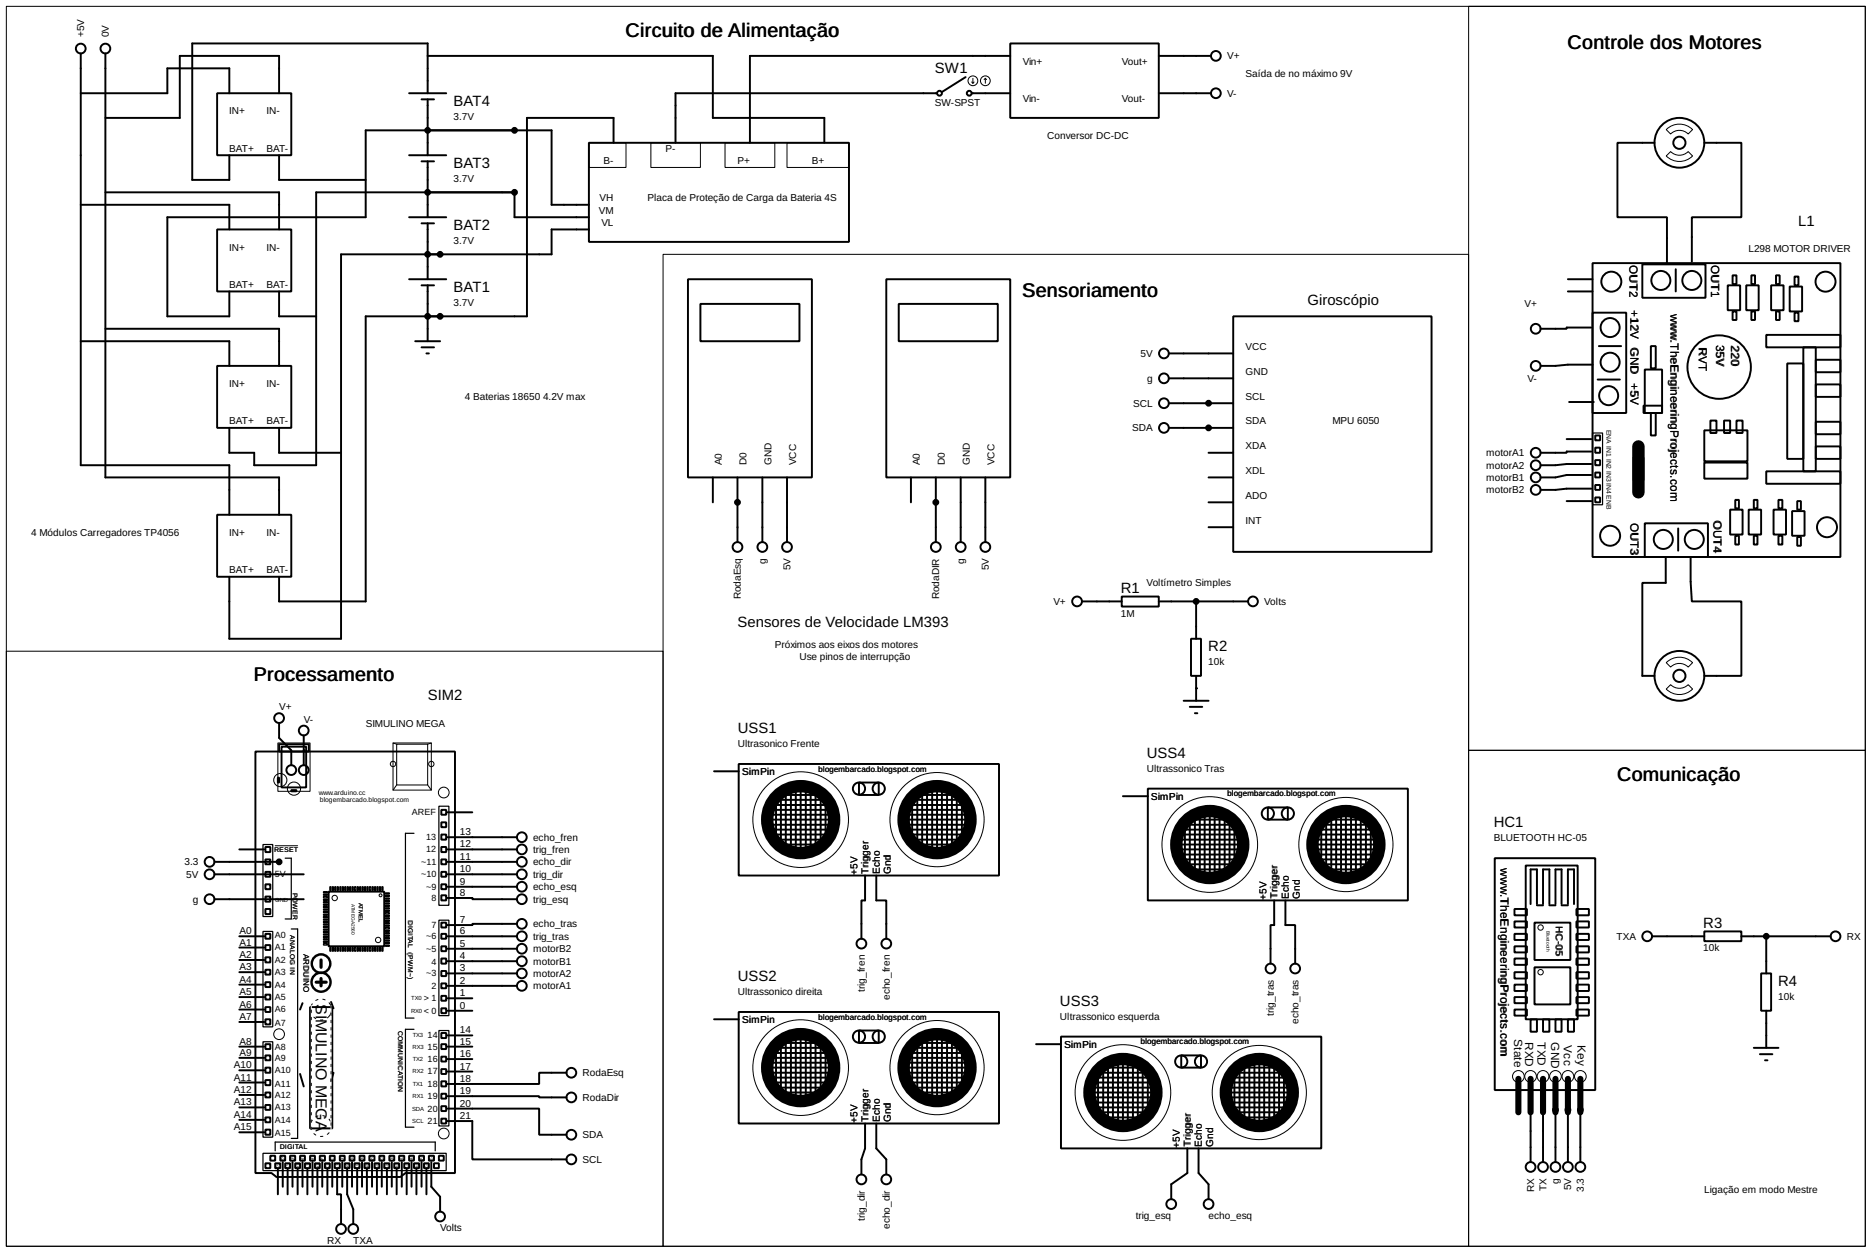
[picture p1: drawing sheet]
<svg xmlns="http://www.w3.org/2000/svg" width="383mm" height="256mm" viewBox="0 0 383 256" stroke-linecap="round" stroke-linejoin="round" font-family="sans-serif">
<g fill="none" stroke="#000" stroke-width=".4">
<path d="M16.6 11v84.3h30.4v5.1M21.6 11v86.8h35.6v2.6M44.5 19.1h15.2v12.7h-15.2zM47 14v5.1zM47 14h-12.7v5.1h-17.7M57.2 14v5.1zM57.2 14v-2.5h-20.3v12.7h-15.3M83.9 19.1h7.6M87.7 14v2.6zM87.7 14v-5.1h-48.3v28h7.6M87.7 16.6v2.5M87.7 11.5h58.4v12.7h22.9v5.1"/>
<path d="M192.1 19.1h-53.6v10.2M197.9 15.8l-4.8 3.1M199.2 19.1h2.8M199.4 11.5h2.6zM199.4 11.5h-45.7v17.8M202 11.5h5.1zM202 19.1h5.1zM207.1 8.9h30.4v15.3h-30.4zM237.5 11.5h5.1zM237.5 19.1h10.7M242.6 11.5h5.6M21.6 39.4h35.6v2.6"/>
<path d="M47 31.8v5.1zM57.2 31.8v5.1zM57.2 36.9h17.8M83.9 31.8h7.6M86.4 33.1h2.6M86.4 20.4h2.6M87.7 20.4v11.4M87.7 33.1v11.4M120.7 29.3h53.3v20.3h-53.3zM125.8 29.3v-5.1h-17.8v40.6h-33v58.4h-17.8M339.1 29.3h-7.6v15.2h10.2v9.4M349.3 29.3h7.6v15.2h-10.1v9.1"/>
<path d="M16.6 42h30.4M44.5 47h15.2v12.7h-15.2zM47 59.7v5.1zM47 42v5zM57.2 59.7v5.1zM57.2 42v5zM83.9 57.2h7.6M83.9 44.5h7.6M86.4 58.5h2.6M86.4 45.8h2.6M87.7 45.8v11.4M87.7 58.5v11.4"/>
<path d="M120.7 44.5h-15.2v-5.1h-40.7v55.9h-12.7v-2.5h-5.1M120.7 42h-7.6v-15.3h-38.1v17.8h-40.7v20.3h12.7M120.7 47h-7.6v5.1h-43.2v78.8h-22.9v-7.7M141 57.2h25.4v40.6h-25.4zM181.7 57.2h25.4v40.6h-25.4zM321.4 57.2h5M321.4 59.7h5M326.4 53.9h50.8v60.2h-50.8zM336.6 54.2h13v6.8h-13zM343.5 55.2v4.5M354.1 58.5h2.6v5.1h-2.6zM355.1 56.4h.8v1.8h-.8z"/>
<path d="M357.9 58.5h2.6v5.1h-2.6zM359 56.4h.7v1.8h-.7zM363 58.5h2.6v5.1h-2.6zM364 56.4h.8v1.8h-.8zM366.8 58.7h2.6v5.1h-2.6zM367.8 56.7h.8v1.8h-.8zM16.6 69.9h30.4M21.6 67.4h35.6v2.5M44.5 75h15.2v12.7h-15.2zM47 69.9v5.1zM57.2 69.9v5.1zM57.2 64.8h7.6"/>
<path d="M85.1 69.9h5.1M86.4 71.2h2.6M87.4 72.4h.5M143.6 62.3h20.3v7.6h-20.3zM184.2 62.3h20.3v7.6h-20.3zM239.6 72.4h13.2M239.6 77.5h13.2M252.8 64.8h40.6v48.3h-40.6zM326.2 67.1h-5.1v.3h-5.3M326.4 64.1h6.9v20.5h-6.9zM326.4 74.7h-5l-2.6 .3h-3M327.5 77.8h4.5"/>
<path d="M327.7 70.9h4.6M337.1 75.7h3.6v8.9h-3.6zM338.4 70.9h1v4.6h-1zM355.1 63.8h.8v1.8h-.8zM359 63.8h.7v1.8h-.7zM362 68.6h15.2v2.6h-15.2zM364 63.8h.8v1.8h-.8zM366.3 74.5h3.3v19.5h-3.3zM367.8 64.1h.8v1.7h-.8zM369.6 71.2h2.6v25.4h-2.6zM372.2 73.7h5v2.6h-5zM372.2 78.8h5v2.5h-5z"/>
<path d="M47 87.7v5.1zM57.2 87.7v5.1zM57.2 92.8h12.7M146.1 97.8v5.1zM151.2 97.8v13.3M156.3 97.8v13.3M161.3 97.8v5.1zM186.7 97.8v5.1zM191.8 97.8v13.3M196.9 97.8v13.3M202 97.8v5.1zM239.6 82.6h13.2"/>
<path d="M239.6 87.7h13.2M247.7 92.8h5.1M247.7 97.8h5.1M321.1 90h5.1M321.6 82.4h5.1M326.2 92.5h-5.1v.3h-5.3M326.2 95.1h-5.1l-2.3 .2h-3M326.2 97.3h-5.1l-2.3 .5h-3M327 99.4h1v1h-1zM327 96.8h1v1h-1zM327 94.3h1v1h-1zM327 91.7h1v1.1h-1z"/>
<path d="M327 89.2h1v1h-1zM334.8 93.8h2.1v4.6h-2.1zM336.9 83.1h3.8v1.5h-3.8zM338.4 84.6h1v4.6h-1zM349.3 88.2h8.9v6.3h-8.9zM349.3 94.8h8.9v3.3h-8.9zM350.6 86.2h1.2v2.5h-1.2zM353.4 86.2h1.2v2.5h-1.2zM355.9 86.2h1.3v2.5h-1.3zM362 96.6h15.2v2.5h-15.2zM372.2 86.4h5v2.6h-5zM372.2 91.5h5v2.5h-5z"/>
<path d="M44.5 105.5h15.2v12.7h-15.2zM47 118.2v5zM47 100.4v5.1zM57.2 118.2v5zM57.2 100.4v5.1zM161.3 102.9v8.2M202 102.9v8.2M247.7 102.9h5.1M247.7 108h5.1M321.1 102.7h5.1M326.2 100.1h-5.1l-2.3 .3h-3M327 101.9h1v1h-1z"/>
<path d="M337.1 107.2h13v6.9h-13zM341.4 114.4v5h-4.8v19.1h2.5M344 108.3v4.5M346.5 114.1v5.1l.3 4h10.1v15.3h-7.6M354.6 104.4h2.6v5.1h-2.6zM355.7 109.8h.7v1.8h-.7zM355.7 102.4h.7v1.8h-.7zM358.4 104.4h2.6v5.1h-2.6zM359.5 109.8h.7v1.8h-.7zM359.5 102.4h.7v1.8h-.7zM363.5 104.4h2.6v5.1h-2.6zM364.5 109.8h.8v1.8h-.8z"/>
<path d="M364.5 102.4h.8v1.8h-.8zM367.3 104.7h2.6v5.1h-2.6zM368.4 110h.7v1.8h-.7zM368.4 102.7h.7v1.7h-.7zM221.8 123.2h8.1M229.9 122.2h7.6v2.1h-7.6zM237.5 123.2h18.3M244.1 130.9h2.1v7.6h-2.1zM245.2 123.2v7.7M245.2 138.5v5.1M52.4 154h40.9v86.3h-10.2l-1 .8h-25.4l-1-.8h-3.3zM57 159.3h.2v1h-.2z"/>
<path d="M57.2 152.5h6.1v1.5h-6.1zM57.2 148.1v3.1l2.5 2.5v3.1M57.7 153h5.1v8.3h-5.1zM62.3 150.7v6.1M146.4 158h5M151.4 156.5h53.4v22.9h-53.4zM242.6 143.6h5.1M243.9 144.8h2.5M244.9 146.1h.5M44 179.1h18.3M44 176.6h13.2M49.1 174h5.1"/>
<path d="M54.4 173.5h1v1.1h-1zM54.4 176.1h1v1h-1zM54.4 178.6h1v1h-1zM59.7 161.9h1.1v.2h-1.1zM90.5 165.9h1v1h-1zM90.5 171h1v1h-1zM90.5 173.5h1v1.1h-1zM90.5 176.1h1v1h-1zM90.5 178.6h1v1h-1zM90.5 168.5h1v1h-1zM91.7 179.1h14.3M91.7 176.6h14.3"/>
<path d="M91.7 174h14.3M91.7 171.5h14.3M91.7 166.4h5.1M157 169h13M157.5 166.9h12.7M157.5 165.9h12.5M157.5 170h12.2M157.8 167.9h12.2M158 164.9h11.7M158 163.9h11M158 171h11.5M158.3 172h10.9"/>
<path d="M158.3 173h10.4M159.1 164.6v6.7M159.3 162.9h8.6M160.1 163.1v9.4M161.1 162.9v10.4M162.1 162.1v11.7M163.1 162.1v11.9M164.1 162.1v12.5M165.2 162.1v12.5M166.2 161.6v12.7M167.2 162.6v11.7M168.2 163.9v9.6"/>
<path d="M169.2 164.9v6.6M176.1 160.3h4v2.6h-4zM177.3 179.4v5.1h-.7v7.8M179.6 179.4v5.1h2.1v7.8M185.5 165.9h12.2M186 167.9h12.7M186 166.9h12.4M186 169h12.4M186.2 164.9h11.5M186.2 163.9h10.5M186.2 170h11.7M186.7 171h11.5"/>
<path d="M187 164.6v5.9M187.3 172h9.6M187.8 162.9h8.1M188 173h7.6M188 163.1v9.4M189 162.6v10.7M190 161.9v11.9M191.1 161.9v12.1M192.1 161.9v12.1M193.1 161.9v12.1M194.1 162.1v11.7M195.1 162.6v10.7"/>
<path d="M196.1 163.9v8.6M197.2 164.4v7.1M230.2 163.1h5.1M235.3 161.6h53.3v22.9h-53.3zM240.8 174h13M241.4 171h12.4M241.4 172h12.7M241.4 175.1h12.1M241.6 173h12.2M241.9 169h10.9M241.9 170h11.6M241.9 176.1h11.4"/>
<path d="M242.1 177.1h10.9M242.1 178.1h10.4M242.9 169.7v6.6M243.1 167.9h8.7M243.9 168.2v9.4M244.9 167.9v10.5M245.9 167.2v11.7M246.9 167.2v11.9M248 167.2v12.4M249 167.2v12.4M250 166.7v12.7M251 167.7v11.7"/>
<path d="M252 169v9.6M253 170v6.6M259.9 165.4h4.1v2.5h-4.1zM269.3 171h12.2M269.8 174h12.4M269.8 172h12.4M269.8 173h12.7M270.1 169h10.4M270.1 170h11.4M270.1 175.1h11.6M270.6 176.1h11.4M270.8 169.7v5.9"/>
<path d="M271.1 177.1h9.6M271.6 167.9h8.1M271.8 178.1h7.7M271.8 168.2v9.4M272.9 167.7v10.7M273.9 166.9v12M274.9 166.9v12.2M275.9 166.9v12.2M276.9 166.9v12.2M277.9 167.2v11.7M278.9 167.7v10.7M280 169v8.6"/>
<path d="M281 169.5v7.1M306.4 175.8h20.6v47.5h-20.6zM312.7 177.3h10.7v31.5h-10.7zM44 184.2h18.3M49.1 191.8h5.1M49.1 199.2h5.1M49.1 196.7h5.1M49.1 194.1h5.1M54.4 191.3h1v1h-1zM54.4 193.6h1v1h-1zM54.4 196.1h1v1.1h-1zM54.4 198.7h1v1h-1z"/>
<path d="M54.4 181.2h1v1h-1zM54.4 183.7h1v1h-1zM54.4 186.2h1v1.1h-1zM67.4 182.7h11.4v11.2h-11.4zM90.5 181.2h1v1h-1zM90.5 183.4h1v1.1h-1zM90.5 189h1v1h-1zM90.5 191.3h1v1h-1zM90.5 193.9h1v1h-1zM90.5 196.4h1v1h-1zM90.5 198.9h1v1.1h-1zM91.7 184h5.1v.2h9.2"/>
<path d="M91.7 199.4h14.3M91.7 196.9h14.3M91.7 194.4h14.3M91.7 191.8h14.3M91.7 181.7h14.3M106 189.3h-9.2v.2h-5.1M261.2 184.5v5h-.8v7.9M263.5 184.5v5h2v7.9M310.4 186.2h2.6v1.3h-2.6zM310.4 188.8h2.6v1.2h-2.6zM310.4 191.3h2.6v1.3h-2.6zM310.4 193.9h2.6v1.2h-2.6z"/>
<path d="M310.4 196.4h2.6v1.3h-2.6zM310.4 199.2h2.6v1.3h-2.6zM313.7 185.2v-7.1h1.3v7.1M314.5 189h7.4v7.7h-7.4zM314.5 198.2h7.4v7.6h-7.4zM315 185.5h1.3M316.3 185.2v-7.1h1.3v7.1M317.6 185.5h1.2M318.8 185.2v-7.1h1.3v7.1M320.1 185.5h1.3M321.4 185.2v-7.1h1.2v7.1M323.1 186.2h2.6v1.3h-2.6z"/>
<path d="M323.1 188.8h2.6v1.2h-2.6zM323.1 191.3h2.6v1.3h-2.6zM323.1 193.9h2.6v1.2h-2.6zM323.1 196.4h2.6v1.3h-2.6zM323.1 199.2h2.6v1.3h-2.6zM338.6 191.8h10.7M349.3 190.8h7.6v2h-7.6zM356.9 191.8h18.3M361 199.4h2v7.7h-2zM362 191.8v7.6M49.1 214.4h5.1M49.1 219.3h5.1"/>
<path d="M49.1 216.7h5.1M49.1 209.4h5.1M49.1 206.8h5.1M49.1 204.3h5.1M49.1 201.7h5.1M54.4 201.2h1v1h-1zM54.4 203.8h1v1h-1zM54.4 206.3h1v1h-1zM54.4 208.8h1v1.1h-1zM54.4 213.9h1v1h-1zM54.4 216.2h1v1h-1zM54.4 218.7h1v1.1h-1z"/>
<path d="M62 205.5l-.5 1.3M63.6 206.3h4.5v24.9h-4.5zM67.9 205.3l.5 1.3M68.4 219.8l-.5 1.7M90.5 201.5h1v1h-1zM90.5 204h1v1h-1zM90.5 206.6h1v1h-1zM90.5 211.6h1v1.1h-1zM90.5 213.9h1v1h-1zM90.5 216.5h1v1h-1zM90.5 219h1v1h-1zM91.7 202h14.3"/>
<path d="M91.7 219.5h5.1M91.7 217h5.1M91.7 214.4h5.1M91.7 212.1h5.1M91.7 207.1h5.1M91.7 204.5h5.1M116.1 219.8h-5.6v2.3h-18.8M146.4 208.8h5M151.4 207.3h53.4v22.9h-53.4zM157 219.8h13M157.5 216.7h12.5M157.5 217.7h12.7"/>
<path d="M157.8 218.7h12.2M158 215.7h11.7M158 214.7h11M159.1 215.4v6.7M159.3 213.7h8.6M160.1 213.9v9.4M161.1 213.7v10.4M162.1 212.9v11.7M163.1 212.9v11.9M164.1 212.9v12.5M165.2 212.9v12.5M166.2 212.4v12.7"/>
<path d="M167.2 213.4v11.7M168.2 214.7v9.6M169.2 215.7v6.6M176.1 211.1h4v2.6h-4zM185.5 216.7h12.2M186 218.7h12.7M186 217.7h12.4M186 219.8h12.4M186.2 215.7h11.5M186.2 214.7h10.5M187 215.4v5.9M187.8 213.7h8.1"/>
<path d="M188 213.9v9.4M189 213.4v10.7M190 212.7v11.9M191.1 212.7v12.1M192.1 212.7v12.1M193.1 212.7v12.1M194.1 212.9v11.7M195.1 213.4v10.7M196.1 214.7v8.6M197.2 215.2v7.1M212.4 213.9h5.1M217.5 212.4h53.3v22.9h-53.3z"/>
<path d="M224.1 219.8h10.9M225.4 218.7h8.6M226.1 219v9.4M227.1 218.7v10.5M228.1 218v11.7M229.2 218v11.9M230.2 218v12.4M231.2 218v12.4M232.2 217.5v12.7M233.2 218.5v11.7M234.2 219.8v9.6M242.1 216.2h4.1v2.5h-4.1z"/>
<path d="M252.3 219.8h10.4M253.8 218.7h8.1M254.1 219v9.4M255.1 218.5v10.7M256.1 217.7v12M257.1 217.7v12.2M258.1 217.7v12.2M259.1 217.7v12.2M260.2 218v11.7M261.2 218.5v10.7M262.2 219.8v8.6M310.4 201.7h2.6v1.3h-2.6z"/>
<path d="M310.4 204.3h2.6v1.2h-2.6zM310.4 206.8h2.6v1.3h-2.6zM313.7 208.8h1.3v2.6h-1.3zM316.3 208.8h1.3v2.6h-1.3zM318.8 208.8h1.3v2.6h-1.3zM321.4 208.8h1.2v2.6h-1.2zM323.1 201.7h2.6v1.3h-2.6zM323.1 204.3h2.6v1.2h-2.6zM323.1 206.8h2.6v1.3h-2.6zM359.5 214.7h5M360.7 216h2.6M361.8 217.2h.5"/>
<path d="M362 207.1v7.6M49.1 232h5.1M49.1 229.4h5.1M49.1 226.9h5.1M49.1 224.3h5.1M49.1 221.8h5.1M54.4 238.3h1v1h-1zM54.4 221.3h1v1h-1zM54.4 223.8h1v1h-1zM54.4 226.4h1v1h-1zM54.4 228.9h1v1h-1zM54.4 231.4h1v1.1h-1z"/>
<path d="M55.4 236.8h1v1h-1zM56.4 238.3h1.1v1h-1.1zM57 239.6v5.1M57.5 236.8h1v1h-1zM58 238.1v5M58.5 238.3h1v1h-1zM59 239.6v5.1M59.5 236.8h1v1h-1zM60 238.1v5M60.5 238.3h1v1h-1zM61 239.6v5.1M61.5 236.8h1v1h-1z"/>
<path d="M61.5 220l.8 2.6M62 238.1v5M62.5 238.3h1.1v1h-1.1zM63 239.6v5.1M63.6 236.8h1v1h-1zM64.1 238.1v5M64.6 238.3h1v1h-1zM65.1 239.6v5.1M65.6 236.8h1v1h-1zM66.1 238.1v5M66.6 238.3h1v1h-1zM67.1 239.6v5.1"/>
<path d="M67.6 236.8h1v1h-1zM68.1 238.1v5M68.6 238.3h1.1v1h-1.1zM69.1 239.6v5.1h.8v6.1M69.7 236.8h1v1h-1zM70.2 238.1v5M70.7 238.3h1v1h-1zM71.2 239.6v5.1l1.2 3v3.1M71.7 236.8h1v1h-1zM72.2 238.1v5M72.7 238.3h1v1h-1zM73.2 239.6v5.1"/>
<path d="M73.7 236.8h1v1h-1zM74.2 238.1v5M74.7 238.3h1v1h-1zM75.2 239.6v5.1M75.7 236.8h1.1v1h-1.1zM76.3 238.1v5M76.8 238.3h1v1h-1zM77.3 239.6v5.1M77.8 236.8h1v1h-1zM78.3 238.1v5M78.8 238.3h1v1h-1zM79.3 239.6v5.1"/>
<path d="M79.8 236.8h1v1h-1zM80.3 238.1v5M80.8 238.3h1v1h-1zM81.3 239.6v5.1M81.8 236.8h1.1v1h-1.1zM82.4 238.1v5M82.9 238.3h1v1h-1zM83.4 239.6v5.1M83.9 236.8h1v1h-1zM84.4 238.1v5M84.9 238.3h1v1h-1zM85.4 239.6v5.1"/>
<path d="M85.9 236.8h1v1h-1zM86.4 238.1v5M86.9 238.3h1v1h-1zM87.4 239.6v5.1M87.9 236.8h1.1v1h-1.1zM88.4 238.1v5l1.8 2.1v3M89 238.3h1v1h-1zM90 236.8h1v1h-1zM90.5 221.5h1v1.1h-1zM90.5 224.1h1v1h-1zM90.5 226.6h1v1h-1zM90.5 229.2h1v1h-1z"/>
<path d="M91.7 224.6h18.8v.2h5.6M91.7 229.7h5.1v7.8h19.3M91.7 227.1h18.8v5.4h5.6M157.5 220.8h12.2M158 221.8h11.5M158.3 222.8h10.9M158.3 223.8h10.4M177.3 230.2v5.1l-.7 2.2v3.1M179.6 230.2v5.1l2.1 2.2v3.1M186.2 220.8h11.7M186.7 221.8h11.5M187.3 222.8h9.6"/>
<path d="M188 223.8h7.6M223.1 224.8h12.9M223.6 221.8h12.4M223.6 222.8h12.7M223.6 225.9h12.2M223.8 223.8h12.2M224.1 226.9h11.4M224.1 220.8h11.7M224.3 227.9h11M224.3 228.9h10.5M225.1 220.5v6.6M235.3 220.8v6.6"/>
<path d="M243.4 235.3v5l-3.3 2.3v3.1M245.7 235.3v5l2 2.3v3.1M251.5 221.8h12.2M252 222.8h12.5M252 223.8h12.7M252 224.8h12.5M252.3 220.8h11.4M252.3 225.9h11.7M252.8 226.9h11.4M253 220.5v5.9M253.3 227.9h9.6M254.1 228.9h7.6"/>
<path d="M263.2 220.3v7.1M313.7 226.6v11.5M316.3 226.6v11.5M318.8 227.4v10.7M321.4 227.4v10.7M323.9 227.4v10.7"/>
<circle cx="16.5" cy="10" r="1"/>
<circle cx="21.6" cy="10" r="1"/>
<circle cx="192.5" cy="19.1" r=".5"/>
<circle cx="198.6" cy="19.1" r=".5"/>
<circle cx="249.2" cy="11.5" r="1"/>
<circle cx="249.2" cy="19.1" r="1"/>
<circle cx="344.2" cy="29.3" r="5.1"/>
<circle cx="344.2" cy="29.3" r="1.25"/>
<circle cx="330.2" cy="57.7" r="2.05"/>
<circle cx="340.4" cy="57.5" r="1.95"/>
<circle cx="346.7" cy="57.5" r="1.95"/>
<circle cx="374.1" cy="57.7" r="2.05"/>
<circle cx="238.5" cy="72.4" r="1"/>
<circle cx="238.5" cy="77.5" r="1"/>
<circle cx="314.7" cy="67.4" r="1"/>
<circle cx="314.7" cy="75" r="1"/>
<circle cx="330" cy="67.1" r="1.95"/>
<circle cx="330" cy="74.2" r="1.95"/>
<circle cx="352.3" cy="75.2" r="6.5"/>
<circle cx="238.5" cy="87.7" r="1"/>
<circle cx="238.5" cy="82.6" r="1"/>
<circle cx="314.7" cy="95.3" r="1"/>
<circle cx="314.7" cy="92.8" r="1"/>
<circle cx="314.7" cy="97.8" r="1"/>
<circle cx="329.7" cy="81.1" r="1.95"/>
<circle cx="151.1" cy="112.1" r="1"/>
<circle cx="156.2" cy="112.1" r="1"/>
<circle cx="161.3" cy="112.1" r="1"/>
<circle cx="191.8" cy="112.1" r="1"/>
<circle cx="196.9" cy="112.1" r="1"/>
<circle cx="201.9" cy="112.1" r="1"/>
<circle cx="314.7" cy="100.4" r="1"/>
<circle cx="330" cy="109.8" r="2.05"/>
<circle cx="340.9" cy="110.5" r="1.95"/>
<circle cx="347.2" cy="110.5" r="1.95"/>
<circle cx="374.4" cy="108" r="2.05"/>
<circle cx="220.7" cy="123.2" r="1"/>
<circle cx="256.8" cy="123.2" r="1"/>
<circle cx="344.2" cy="138.5" r="5.1"/>
<circle cx="344.2" cy="138.5" r="1.25"/>
<circle cx="57.2" cy="147.1" r="1"/>
<circle cx="59.7" cy="157.8" r="1"/>
<circle cx="62.2" cy="157.8" r="1"/>
<circle cx="62.2" cy="149.7" r="1"/>
<circle cx="42.9" cy="176.6" r="1"/>
<circle cx="42.9" cy="179.1" r="1"/>
<circle cx="106.9" cy="171.5" r="1"/>
<circle cx="106.9" cy="179.1" r="1"/>
<circle cx="106.9" cy="174" r="1"/>
<circle cx="106.9" cy="176.6" r="1"/>
<circle cx="176" cy="161.6" r="1.25"/>
<circle cx="180.1" cy="161.6" r="1.25"/>
<circle cx="259.8" cy="166.7" r="1.25"/>
<circle cx="263.9" cy="166.7" r="1.25"/>
<circle cx="42.9" cy="184.2" r="1"/>
<circle cx="106.9" cy="184.2" r="1"/>
<circle cx="106.9" cy="191.8" r="1"/>
<circle cx="106.9" cy="189.3" r="1"/>
<circle cx="106.9" cy="199.4" r="1"/>
<circle cx="106.9" cy="194.4" r="1"/>
<circle cx="106.9" cy="181.7" r="1"/>
<circle cx="106.9" cy="196.9" r="1"/>
<circle cx="176.5" cy="193.3" r="1"/>
<circle cx="181.6" cy="193.3" r="1"/>
<circle cx="260.4" cy="198.4" r="1"/>
<circle cx="265.4" cy="198.4" r="1"/>
<circle cx="337.6" cy="191.8" r="1"/>
<circle cx="376.2" cy="191.8" r="1"/>
<circle cx="106.9" cy="202" r="1"/>
<circle cx="117.1" cy="219.8" r="1"/>
<circle cx="176" cy="212.4" r="1.25"/>
<circle cx="180.1" cy="212.4" r="1.25"/>
<circle cx="242.1" cy="217.5" r="1.25"/>
<circle cx="246.1" cy="217.5" r="1.25"/>
<circle cx="117.1" cy="237.5" r="1"/>
<circle cx="117.1" cy="232.5" r="1"/>
<circle cx="117.1" cy="224.8" r="1"/>
<circle cx="313.7" cy="239.1" r="1"/>
<circle cx="316.2" cy="239.1" r="1"/>
<circle cx="318.8" cy="239.1" r="1"/>
<circle cx="321.3" cy="239.1" r="1"/>
<circle cx="323.9" cy="239.1" r="1"/>
<circle cx="69.9" cy="251.8" r="1"/>
<circle cx="72.4" cy="251.8" r="1"/>
<circle cx="90.2" cy="249.2" r="1"/>
<circle cx="176.5" cy="241.6" r="1"/>
<circle cx="181.6" cy="241.6" r="1"/>
<circle cx="240" cy="246.7" r="1"/>
<circle cx="247.7" cy="246.7" r="1"/>
</g>
<g fill="#000">
<circle cx="62.3" cy="153.7" r=".2"/>
<circle cx="245.2" cy="141" r=".2"/>
</g>
<g fill="none" stroke="#000" stroke-width=".2">
<path d="M1.3 1.3h381v254h-381zM199.2 16.8l.2 .3M199.4 16.1v1M199.7 16.8l-.3 .3M202 16.1l-.3 .2M202 16.1l.2 .2M202 16.1v1M301 1.3h81.3v152.4h-81.3zM120.7 29.3h7.6v5h-7.6zM133.4 29.3h10.2v5h-10.2zM148.6 29.3h10.2v5h-10.2zM161.3 29.3h12.7v5h-12.7z"/>
<path d="M341.5 26.6a3.8 3.8 0 0 1 5.4 0l-.9 .9a2.54 2.54 0 0 0-3.6 0zM342.4 31.1a2.54 2.54 0 0 0 3.6 0l.9 .9a3.8 3.8 0 0 1-5.4 0zM135.9 52.1h165.1v203.2h-165.1zM1.3 133.4h134.6v121.9h-134.6zM341.5 135.8a3.8 3.8 0 0 1 5.4 0l-.9 .9a2.54 2.54 0 0 0-3.6 0zM57 152.2h6.6v9.9h-6.6zM80.6 152.2h7.8v9.7h-7.8zM80.6 152.2l.7 .3M81.3 152.5h6.4v8.3h-6.4zM88.4 152.2l-.7 .3M301 153.7h81.3v101.6h-81.3zM342.4 140.3a2.54 2.54 0 0 0 3.6 0l.9 .9a3.8 3.8 0 0 1-5.4 0z"/>
<path d="M56.4 173.3h4.6M81.3 160.8l-.7 1.1M87.7 160.8l.7 1.1"/>
<circle cx="199.4" cy="16.6" r="1"/>
<circle cx="201.9" cy="16.6" r="1"/>
<circle cx="57.4" cy="159.8" r="1.35"/>
<circle cx="80.5" cy="156.5" r=".55"/>
<circle cx="88.4" cy="156.5" r=".55"/>
<circle cx="60.2" cy="161.6" r="1.35"/>
<circle cx="90.9" cy="162.4" r="1.1"/>
<circle cx="164.1" cy="167.9" r="9.8"/>
<circle cx="192" cy="167.9" r="9.7"/>
<circle cx="247.9" cy="173" r="9.8"/>
<circle cx="275.8" cy="173" r="9.7"/>
<circle cx="68.6" cy="184" r=".55"/>
<circle cx="77.5" cy="192.6" r=".55"/>
<circle cx="78" cy="183.4" r=".3"/>
<circle cx="315.7" cy="190" r=".55"/>
<circle cx="315.7" cy="199.2" r=".55"/>
<circle cx="57.2" cy="211.9" r="1.1"/>
<circle cx="164.1" cy="218.7" r="9.8"/>
<circle cx="192" cy="218.7" r="9.7"/>
<circle cx="90.9" cy="232.2" r="1.1"/>
<circle cx="230.1" cy="223.8" r="9.8"/>
<circle cx="258.1" cy="223.8" r="9.7"/>
<circle cx="311.2" cy="220.5" r="1.2"/>
<circle cx="313.7" cy="220.5" r="1.2"/>
<circle cx="316.2" cy="220.5" r="1.2"/>
<circle cx="318.8" cy="220.5" r="1.2"/>
<circle cx="321.3" cy="220.5" r="1.2"/>
<circle cx="323.9" cy="220.5" r="1.2"/>
</g>
<g fill="none" stroke="#000" stroke-width=".25">
<path d="M326.4 88.7h2.1v14.7h-2.1zM53.9 173h2v14.8h-2zM58.5 175.8h1.2v12.5h-1.2M84.9 170.7h-1.8v37.9h1.8M90 165.2h2v20.3h-2zM53.9 190.8h2v19.6h-2zM59.7 190.3h1.3v42.9h-1.3M66.3 183.2h.8v.2h-.8zM66.3 183.7h.8v.3h-.8zM66.3 184.2h.8v.3h-.8zM66.3 184.7h.8v.3h-.8zM66.3 185.2h.8v.3h-.8z"/>
<path d="M66.3 185.7h.8v.3h-.8zM66.3 186.2h.8v.3h-.8zM66.3 186.7h.8v.3h-.8zM66.3 187.3h.8v.2h-.8zM66.3 187.8h.8v.2h-.8zM66.3 182.7h.8v.2h-.8zM66.3 188.8h.8v.2h-.8zM66.3 189.3h.8v.2h-.8zM66.3 189.8h.8v.2h-.8zM66.3 190.3h.8v.3h-.8zM66.3 190.8h.8v.3h-.8zM66.3 191.3h.8v.3h-.8z"/>
<path d="M66.3 191.8h.8v.3h-.8zM66.3 192.3h.8v.3h-.8zM66.3 192.8h.8v.3h-.8zM66.3 193.3h.8v.3h-.8zM66.3 188.3h.8v.2h-.8zM67.6 181.7h.3v.7h-.3zM67.6 194.1h.3v.8h-.3zM68.1 181.7h.3v.7h-.3zM68.1 194.1h.3v.8h-.3zM68.6 181.7h.3v.7h-.3zM68.6 194.1h.3v.8h-.3zM69.1 181.7h.3v.7h-.3z"/>
<path d="M69.1 194.1h.3v.8h-.3zM69.7 181.7h.2v.7h-.2zM69.7 194.1h.2v.8h-.2zM70.2 181.7h.2v.7h-.2zM70.2 194.1h.2v.8h-.2zM70.7 181.7h.2v.7h-.2zM70.7 194.1h.2v.8h-.2zM71.2 181.7h.2v.7h-.2zM71.2 194.1h.2v.8h-.2zM71.7 181.7h.2v.7h-.2zM71.7 194.1h.2v.8h-.2zM72.2 181.7h.2v.7h-.2z"/>
<path d="M72.2 194.1h.2v.8h-.2zM72.7 181.7h.3v.7h-.3zM72.7 194.1h.3v.8h-.3zM73.2 181.7h.3v.7h-.3zM73.2 194.1h.3v.8h-.3zM73.7 181.7h.3v.7h-.3zM73.7 194.1h.3v.8h-.3zM74.2 181.7h.3v.7h-.3zM74.2 194.1h.3v.8h-.3zM74.7 181.7h.3v.7h-.3zM74.7 194.1h.3v.8h-.3zM75.2 181.7h.3v.7h-.3z"/>
<path d="M75.2 194.1h.3v.8h-.3zM75.7 181.7h.3v.7h-.3zM75.7 194.1h.3v.8h-.3zM76.3 181.7h.2v.7h-.2zM76.3 194.1h.2v.8h-.2zM76.8 181.7h.2v.7h-.2zM76.8 194.1h.2v.8h-.2zM77.3 181.7h.2v.7h-.2zM77.3 194.1h.2v.8h-.2zM77.8 181.7h.2v.7h-.2zM77.8 194.1h.2v.8h-.2zM78.3 181.7h.2v.7h-.2z"/>
<path d="M78.3 194.1h.2v.8h-.2zM79 183.4h.8v.3h-.8zM79 184h.8v.2h-.8zM79 184.5h.8v.2h-.8zM79 185h.8v.2h-.8zM79 185.5h.8v.2h-.8zM79 186h.8v.2h-.8zM79 186.5h.8v.2h-.8zM79 187h.8v.3h-.8zM79 187.5h.8v.3h-.8zM79 188h.8v.3h-.8zM79 182.9h.8v.3h-.8z"/>
<path d="M79 189h.8v.3h-.8zM79 189.5h.8v.3h-.8zM79 190h.8v.3h-.8zM79 190.6h.8v.2h-.8zM79 191.1h.8v.2h-.8zM79 191.6h.8v.2h-.8zM79 192.1h.8v.2h-.8zM79 192.6h.8v.2h-.8zM79 193.1h.8v.2h-.8zM79 193.6h.8v.3h-.8zM79 188.5h.8v.3h-.8zM90 188.5h2v19.6h-2z"/>
<path d="M53.9 213.4h2v19.6h-2zM84.9 210.9h-1.8v20h1.8M90 211.1h2v19.6h-2zM53.9 236.3h37.6v3.5h-37.6zM56.4 235.8v-1.8h32.8v1.8"/>
</g>
<g fill="none" stroke="#fff" stroke-width=".2">
<path d="M63.8 206v25.4M67.9 206v25.4"/>
<circle cx="65.8" cy="206.8" r="2.15"/>
<circle cx="65.8" cy="230.7" r="2.15"/>
</g>
<circle cx="65.8" cy="206.8" r="2.15" fill="none" stroke="#000" stroke-width=".2" stroke-dasharray="2 1 .5 1 .5 1"/>
<g fill="none" stroke="#000" stroke-width=".2" stroke-dasharray=".5 1">
<path d="M67.9 206v25.4M63.8 231.4v-25.4"/>
<circle cx="65.8" cy="230.7" r="2.15"/>
</g>
<g fill="none" stroke="#000" stroke-width=".5">
<circle cx="65.8" cy="197.4" r="1.9"/>
<circle cx="65.8" cy="201.2" r="1.95"/>
</g>
<path d="M65.8 196.7v1.5M64.8 201.2h2.1M65.8 200.5v1.5" fill="none" stroke="#000" stroke-width=".65"/>
<g fill="none" stroke="#000" stroke-width="2.6">
<path d="M335.8 91.5v9.4"/>
<circle cx="164.1" cy="167.9" r="6.9"/>
<circle cx="192" cy="167.9" r="6.9"/>
<circle cx="247.9" cy="173" r="6.9"/>
<circle cx="275.8" cy="173" r="6.9"/>
<circle cx="164.1" cy="218.7" r="6.9"/>
<circle cx="192" cy="218.7" r="6.9"/>
<circle cx="230.1" cy="223.8" r="6.9"/>
<circle cx="258.1" cy="223.8" r="6.9"/>
</g>
<path d="M311.2 221v6.9M313.7 221v6.9M316.3 221v6.9M318.8 221v6.9M321.4 221v6.9M323.9 221v6.9" fill="none" stroke="#000" stroke-width="1.3"/>
<g fill="#000" stroke="#000" stroke-width=".4">
<circle cx="87.6" cy="26.7" r=".5"/>
<circle cx="87.6" cy="39.4" r=".5"/>
<circle cx="105.4" cy="26.7" r=".5"/>
<circle cx="105.4" cy="39.4" r=".5"/>
<circle cx="87.6" cy="52.1" r=".5"/>
<circle cx="90.2" cy="52.1" r=".5"/>
<circle cx="87.6" cy="64.8" r=".5"/>
<circle cx="90.2" cy="64.8" r=".5"/>
<circle cx="247.7" cy="82.6" r=".5"/>
<circle cx="247.7" cy="87.7" r=".5"/>
<circle cx="151.1" cy="102.9" r=".5"/>
<circle cx="191.8" cy="102.9" r=".5"/>
<circle cx="245.1" cy="123.2" r=".5"/>
<circle cx="57.2" cy="176.6" r=".5"/>
<circle cx="362" cy="191.8" r=".5"/>
<circle cx="318.8" cy="227.4" r=".5"/>
<circle cx="321.3" cy="227.4" r=".5"/>
<circle cx="323.9" cy="227.4" r=".5"/>
</g>
<g font-size="4.5">
<text x="128.2" y="7.5">Circuito de Alimentação</text>
<text x="321.2" y="10">Controle dos Motores</text>
<text x="209.5" y="60.9">Sensoriamento</text>
<text x="52" y="139.6">Processamento</text>
<text x="331.4" y="159.9">Comunicação</text>
</g>
<text font-size="3.7" x="64.7" y="205.7" transform="rotate(90 64.7 205.7)">SIMULINO MEGA</text>
<g font-size="3.4">
<text x="191.6" y="14.9">SW1</text>
<text x="93" y="21.6">BAT4</text>
<text x="93" y="34.4">BAT3</text>
<text x="93" y="47.1">BAT2</text>
<text x="368.6" y="46.2">L1</text>
<text x="93" y="59.8">BAT1</text>
<text x="268" y="62.4">Giroscópio</text>
<text x="229.7" y="121.4">R1</text>
<text x="151.2" y="128.5">Sensores de Velocidade LM393</text>
<text x="247.7" y="133.4">R2</text>
<text x="87.7" y="143.5">SIM2</text>
<text x="151.2" y="150.2">USS1</text>
<text x="235.1" y="155.3">USS4</text>
<text x="306.2" y="169.5">HC1</text>
<text x="349.1" y="190">R3</text>
<text x="151.2" y="201">USS2</text>
<text x="364.5" y="202">R4</text>
<text x="217.3" y="206.1">USS3</text>
</g>
<g font-size="2.7">
<text x="334" y="54.4" transform="rotate(90 334 54.4)">OUT2</text>
<text x="350.7" y="54.3" transform="rotate(90 350.7 54.3)">OUT1</text>
<text x="334.2" y="63.6" transform="rotate(90 334.2 63.6)">+12V GND +5V</text>
<text x="342.4" y="64.3" transform="rotate(90 342.4 64.3)">w</text>
<text x="342.4" y="64.4" transform="rotate(90 342.4 64.4)">www.TheEngineeringProjects.com</text>
<text x="348.2" y="71.2" transform="rotate(90 348.2 71.2)">RVT</text>
<text x="351.8" y="70.7" transform="rotate(90 351.8 70.7)">35V</text>
<text x="354.8" y="70.9" transform="rotate(90 354.8 70.9)">220</text>
<text x="334.2" y="107.2" transform="rotate(90 334.2 107.2)">OUT3</text>
<text x="351.2" y="106.6" transform="rotate(90 351.2 106.6)">OUT4</text>
<text x="307.6" y="177.8" transform="rotate(90 307.6 177.8)">w</text>
<text x="307.6" y="177.9" transform="rotate(90 307.6 177.9)">www.TheEngineeringProjects.com</text>
<text x="310.4" y="212.9" transform="rotate(90 310.4 212.9)">State</text>
<text x="312.6" y="213.4" transform="rotate(90 312.6 213.4)">RXD</text>
<text x="315.2" y="213.6" transform="rotate(90 315.2 213.6)">TXD</text>
<text x="318" y="213.5" transform="rotate(90 318 213.5)">GND</text>
<text x="320.5" y="214.1" transform="rotate(90 320.5 214.1)">Vcc</text>
<text x="323.3" y="214.1" transform="rotate(90 323.3 214.1)">Key</text>
</g>
<g font-size="2.3">
<text x="17.3" y="7.7" transform="rotate(-90 17.3 7.7)">+5V</text>
<text x="22.3" y="7.7" transform="rotate(-90 22.3 7.7)">0V</text>
<text x="209.6" y="13.3">Vin+</text>
<text x="229.9" y="13.3">Vout+</text>
<text x="251.5" y="12.1">V+</text>
<text x="255.3" y="15.9">Saída de no máximo 9V</text>
<text x="47" y="23.4">IN+</text>
<text x="54.7" y="23.4">IN-</text>
<text x="191.6" y="21.6">SW-SPST</text>
<text x="209.6" y="20.9">Vin-</text>
<text x="229.9" y="20.9">Vout-</text>
<text x="251.5" y="19.8">V-</text>
<text x="93" y="24.6">3.7V</text>
<text x="214.7" y="28.6">Conversor DC-DC</text>
<text x="47" y="31.1">BAT+</text>
<text x="54.7" y="31.1">BAT-</text>
<text x="123.7" y="33.7">B-</text>
<text x="136.4" y="31.1">P-</text>
<text x="151.2" y="33.7">P+</text>
<text x="166.4" y="33.7">B+</text>
<text x="93" y="37.3">3.7V</text>
<text x="122.9" y="41.3">VH</text>
<text x="132.7" y="41.3">Placa de Proteção de Carga da Bateria 4S</text>
<text x="122.8" y="43.8">VM</text>
<text x="123.3" y="46.4">VL</text>
<text x="47" y="51.4">IN+</text>
<text x="54.7" y="51.4">IN-</text>
<text x="93" y="50">3.7V</text>
<text x="358.4" y="51.7">L298 MOTOR DRIVER</text>
<text x="47" y="59.1">BAT+</text>
<text x="54.7" y="59.1">BAT-</text>
<text x="93" y="62.7">3.7V</text>
<text x="312.5" y="62.9">V+</text>
<text x="255.3" y="71.8">VCC</text>
<text x="233.8" y="73.1">5V</text>
<text x="255.3" y="76.8">GND</text>
<text x="47" y="79.4">IN+</text>
<text x="54.7" y="79.4">IN-</text>
<text x="95.3" y="81.9">4 Baterias 18650</text>
<text x="111.3" y="81.9">4.2V max</text>
<text x="232.3" y="83.3">SCL</text>
<text x="235.1" y="78.2">g</text>
<text x="255.3" y="81.9">SCL</text>
<text x="313.1" y="78.2">V-</text>
<text x="47" y="87">BAT+</text>
<text x="54.7" y="87">BAT-</text>
<text x="232.1" y="88.4">SDA</text>
<text x="255.3" y="87">SDA</text>
<text x="273.1" y="87">MPU 6050</text>
<text x="148" y="95.3" transform="rotate(-90 148 95.3)">A0</text>
<text x="153" y="95.3" transform="rotate(-90 153 95.3)">D0</text>
<text x="158.1" y="95.3" transform="rotate(-90 158.1 95.3)">GND</text>
<text x="163.2" y="95.3" transform="rotate(-90 163.2 95.3)">VCC</text>
<text x="188.6" y="95.3" transform="rotate(-90 188.6 95.3)">A0</text>
<text x="193.7" y="95.3" transform="rotate(-90 193.7 95.3)">D0</text>
<text x="198.8" y="95.3" transform="rotate(-90 198.8 95.3)">GND</text>
<text x="203.8" y="95.3" transform="rotate(-90 203.8 95.3)">VCC</text>
<text x="255.3" y="92.1">XDA</text>
<text x="304.6" y="93.5">motorA1</text>
<text x="255.3" y="97.2">XDL</text>
<text x="304.6" y="96">motorA2</text>
<text x="304.6" y="98.5">motorB1</text>
<text x="304.6" y="101.1">motorB2</text>
<text x="255.3" y="102.2">ADO</text>
<text x="255.3" y="107.3">INT</text>
<text x="6.4" y="109.9">4 Módulos Carregadores TP4056</text>
<text x="47" y="109.9">IN+</text>
<text x="54.7" y="109.9">IN-</text>
<text x="47" y="117.5">BAT+</text>
<text x="54.7" y="117.5">BAT-</text>
<text x="157" y="115.5" transform="rotate(-90 157 115.5)">g</text>
<text x="162" y="116.9" transform="rotate(-90 162 116.9)">5V</text>
<text x="197.6" y="115.5" transform="rotate(-90 197.6 115.5)">g</text>
<text x="202.7" y="116.8" transform="rotate(-90 202.7 116.8)">5V</text>
<text x="151.9" y="122.8" transform="rotate(-90 151.9 122.8)">RodaEsq</text>
<text x="192.5" y="122.8" transform="rotate(-90 192.5 122.8)">RodaDIR</text>
<text x="215.9" y="123.9">V+</text>
<text x="235" y="120">Voltímetro Simples</text>
<text x="259.1" y="123.9">Volts</text>
<text x="229.7" y="126.3">1M</text>
<text x="158.8" y="132.7">Próximos aos eixos dos motores</text>
<text x="163.9" y="135.3">Use pinos de interrupção</text>
<text x="247.7" y="136.3">10k</text>
<text x="57.2" y="145.5">V+</text>
<text x="62.3" y="148.1">V-</text>
<text x="75" y="148.9">SIMULINO MEGA</text>
<text x="151.2" y="153.1">Ultrasonico Frente</text>
<text x="152.1" y="158.7">SimPin</text>
<text x="235.1" y="158.2">Ultrassonico Tras</text>
<text x="235.9" y="163.8">SimPin</text>
<text x="94.3" y="173.6">12</text>
<text x="94.3" y="171.1">13</text>
<text x="109.3" y="172.2">echo_fren</text>
<text x="306.2" y="172.4">BLUETOOTH HC-05</text>
<text x="37.8" y="177.3">3.3</text>
<text x="38.2" y="179.8">5V</text>
<text x="94.3" y="178.7">10</text>
<text x="94.3" y="176.2">11</text>
<text x="109.3" y="179.8">trig_dir</text>
<text x="109.3" y="177.3">echo_dir</text>
<text x="109.3" y="174.7">trig_fren</text>
<text x="175.8" y="179.2" transform="rotate(-90 175.8 179.2)">+5V</text>
<text x="178" y="179" transform="rotate(-90 178 179)">T</text>
<text x="178" y="179" transform="rotate(-90 178 179)">Trigger</text>
<text x="180.3" y="179" transform="rotate(-90 180.3 179)">Echo</text>
<text x="182.6" y="179.1" transform="rotate(-90 182.6 179.1)">Gnd</text>
<text x="39.5" y="184.9">g</text>
<text x="94.3" y="183.6">8</text>
<text x="94.3" y="181.3">9</text>
<text x="109.3" y="184.9">trig_esq</text>
<text x="109.3" y="182.4">echo_esq</text>
<text x="259.6" y="184.3" transform="rotate(-90 259.6 184.3)">+5V</text>
<text x="261.9" y="184.1" transform="rotate(-90 261.9 184.1)">T</text>
<text x="261.9" y="184" transform="rotate(-90 261.9 184)">Trigger</text>
<text x="264.2" y="184.1" transform="rotate(-90 264.2 184.1)">Echo</text>
<text x="266.4" y="184.1" transform="rotate(-90 266.4 184.1)">Gnd</text>
<text x="49.1" y="191.4">A0</text>
<text x="94.3" y="191.4">6</text>
<text x="94.3" y="189.1">7</text>
<text x="109.3" y="190">echo_tras</text>
<text x="318.9" y="189.7" transform="rotate(90 318.9 189.7)">HC-05</text>
<text x="49.1" y="196.3">A2</text>
<text x="49.1" y="193.7">A1</text>
<text x="94.3" y="196.5">4</text>
<text x="94.3" y="194">5</text>
<text x="109.3" y="197.6">motorB1</text>
<text x="109.3" y="195.1">motorB2</text>
<text x="109.3" y="192.5">trig_tras</text>
<text x="331.3" y="192.5">TXA</text>
<text x="349.1" y="194.9">10k</text>
<text x="378.5" y="192.5">RX</text>
<text x="49.1" y="203.9">A5</text>
<text x="49.1" y="201.3">A4</text>
<text x="49.1" y="198.8">A3</text>
<text x="94.3" y="201.6">2</text>
<text x="94.3" y="199">3</text>
<text x="109.3" y="202.7">motorA1</text>
<text x="109.3" y="200.1">motorA2</text>
<text x="151.2" y="203.9">Ultrassonico direita</text>
<text x="177.3" y="203.2" transform="rotate(-90 177.3 203.2)">trig_fren</text>
<text x="49.1" y="209">A7</text>
<text x="49.1" y="206.4">A6</text>
<text x="94.3" y="206.7">0</text>
<text x="94.3" y="204.1">1</text>
<text x="152.1" y="209.5">SimPin</text>
<text x="182.4" y="204.9" transform="rotate(-90 182.4 204.9)">echo_fren</text>
<text x="217.3" y="209">Ultrassonico esquerda</text>
<text x="261.1" y="208" transform="rotate(-90 261.1 208)">trig_tras</text>
<text x="266.2" y="209.8" transform="rotate(-90 266.2 209.8)">echo_tras</text>
<text x="364.5" y="204.9">10k</text>
<text x="49.1" y="214">A8</text>
<text x="94.3" y="214">15</text>
<text x="94.3" y="211.7">14</text>
<text x="218.1" y="214.6">SimPin</text>
<text x="48" y="221.4">A11</text>
<text x="48" y="218.9">A10</text>
<text x="49.1" y="216.3">A9</text>
<text x="94.3" y="221.7">18</text>
<text x="94.3" y="219.1">17</text>
<text x="94.3" y="216.6">16</text>
<text x="119.4" y="220.5">RodaEsq</text>
<text x="48" y="226.5">A13</text>
<text x="48" y="223.9">A12</text>
<text x="94.3" y="226.7">20</text>
<text x="94.3" y="224.2">19</text>
<text x="119.4" y="225.5">RodaDir</text>
<text x="48" y="231.6">A15</text>
<text x="48" y="229">A14</text>
<text x="94.3" y="229.3">21</text>
<text x="119.4" y="233.2">SDA</text>
<text x="175.7" y="230" transform="rotate(-90 175.7 230)">+5V</text>
<text x="178" y="229.8" transform="rotate(-90 178 229.8)">T</text>
<text x="178" y="229.7" transform="rotate(-90 178 229.7)">Trigger</text>
<text x="180.3" y="229.8" transform="rotate(-90 180.3 229.8)">Echo</text>
<text x="182.6" y="229.9" transform="rotate(-90 182.6 229.9)">Gnd</text>
<text x="119.4" y="238.2">SCL</text>
<text x="241.8" y="235.1" transform="rotate(-90 241.8 235.1)">+5V</text>
<text x="244.1" y="234.9" transform="rotate(-90 244.1 234.9)">T</text>
<text x="244.1" y="234.8" transform="rotate(-90 244.1 234.8)">Trigger</text>
<text x="246.3" y="234.9" transform="rotate(-90 246.3 234.9)">Echo</text>
<text x="248.7" y="235" transform="rotate(-90 248.7 235)">Gnd</text>
<text x="314.4" y="244.2" transform="rotate(-90 314.4 244.2)">RX</text>
<text x="317" y="244" transform="rotate(-90 317 244)">TX</text>
<text x="319.5" y="242.5" transform="rotate(-90 319.5 242.5)">g</text>
<text x="322.1" y="243.9" transform="rotate(-90 322.1 243.9)">5V</text>
<text x="324.6" y="244.2" transform="rotate(-90 324.6 244.2)">3.3</text>
<text x="349.3" y="244.5">Ligação em modo Mestre</text>
<text x="177.3" y="250.1" transform="rotate(-90 177.3 250.1)">trig_dir</text>
<text x="182.4" y="251.8" transform="rotate(-90 182.4 251.8)">echo_dir</text>
<text x="232.8" y="249.7">trig_esq</text>
<text x="247.7" y="249.7">echo_esq</text>
<text x="67.1" y="254.8">RX</text>
<text x="72.4" y="254.8">TXA</text>
<text x="90.2" y="252.2">Volts</text>
</g>
<g font-size="2.1">
<text x="84.4" y="167">AREF</text>
<text x="87.4" y="172.1">13</text>
<text x="56.3" y="179.7">5V</text>
<text x="86.3" y="177.2">~11</text>
<text x="86.3" y="179.7">~10</text>
<text x="87.4" y="174.6">12</text>
<text x="87.4" y="182.3">~9</text>
<text x="88.5" y="184.6">8</text>
<text x="88.5" y="190.1">7</text>
<text x="56.3" y="192.2">A0</text>
<text x="56.3" y="194.7">A1</text>
<text x="56.3" y="197.3">A2</text>
<text x="87.4" y="192.4">~6</text>
<text x="87.4" y="195">~5</text>
<text x="88.5" y="197.8">4</text>
<text x="56.3" y="199.8">A3</text>
<text x="56.3" y="202.3">A4</text>
<text x="87.4" y="200">~3</text>
<text x="88.5" y="202.6">2</text>
<text x="56.3" y="204.9">A5</text>
<text x="56.3" y="207.4">A6</text>
<text x="86.9" y="207.7">&lt; 0</text>
<text x="86.9" y="205.1">&gt; 1</text>
<text x="56.3" y="215">A8</text>
<text x="56.3" y="210.2">A7</text>
<text x="87.7" y="212.7">14</text>
<text x="87.7" y="215">15</text>
<text x="56.3" y="217.3">A9</text>
<text x="56.3" y="219.9">A10</text>
<text x="87.7" y="217.6">16</text>
<text x="87.7" y="220.1">17</text>
<text x="56.3" y="222.7">A11</text>
<text x="56.3" y="224.9">A12</text>
<text x="56.3" y="227.5">A13</text>
<text x="87.7" y="227.7">20</text>
<text x="87.7" y="222.7">18</text>
<text x="87.7" y="225.2">19</text>
<text x="56.3" y="232.8">A15</text>
<text x="56.3" y="230">A14</text>
<text x="87.7" y="230.3">21</text>
</g>
<g font-size="1.9">
<text x="167.7" y="158.1">blogembarcado.blogspot.com</text>
<text x="251.5" y="163.2">blogembarcado.blogspot.com</text>
<text x="62.2" y="195.4" transform="rotate(90 62.2 195.4)">A</text>
<text x="62.2" y="195.4" transform="rotate(90 62.2 195.4)">ARDUINO</text>
<text x="167.7" y="208.8">blogembarcado.blogspot.com</text>
<text x="233.8" y="214">blogembarcado.blogspot.com</text>
</g>
<g font-size="1.6">
<text x="329.3" y="88" transform="rotate(90 329.3 88)">ENA IN1 IN2 IN3 IN4 ENB</text>
<text x="65.4" y="162.8">www.arduino.cc</text>
<text x="65.6" y="164.3">blogembarcado.blogspot.com</text>
<text x="56.3" y="174.5">RESET</text>
<text x="60" y="182.9" transform="rotate(90 60 182.9)">POWER</text>
<text x="59.5" y="191.5" transform="rotate(90 59.5 191.5)">A</text>
<text x="59.5" y="191.6" transform="rotate(90 59.5 191.6)">ANALOG IN</text>
<text x="83.6" y="188.6" transform="rotate(90 83.6 188.6)">D</text>
<text x="83.6" y="188.6" transform="rotate(90 83.6 188.6)">DIGITAL (PWM~)</text>
<text x="81.6" y="211.1" transform="rotate(90 81.6 211.1)">C</text>
<text x="81.6" y="211.2" transform="rotate(90 81.6 211.2)">COMMUNICATION</text>
<text x="57.4" y="235.5">DIGITAL</text>
</g>
<g font-size="1.4">
<text x="56.4" y="184.9">GND</text>
<text x="73.5" y="185" transform="rotate(90 73.5 185)">ATMEL</text>
<text x="84.3" y="207.5">RX0</text>
<text x="84.3" y="204.9">TX0</text>
<text x="84.6" y="214.8">RX3</text>
<text x="84.6" y="212.5">TX3</text>
<text x="84.6" y="219.9">RX2</text>
<text x="84.6" y="217.4">TX2</text>
<text x="84.5" y="227.5">SDA</text>
<text x="84.6" y="225">RX1</text>
<text x="84.6" y="222.5">TX1</text>
<text x="84.5" y="230.1">SCL</text>
</g>
<g font-size="1.1">
<text x="72.1" y="185.1" transform="rotate(90 72.1 185.1)">ATMEGA2560</text>
<text x="317" y="190.8" transform="rotate(90 317 190.8)">Bluetooth</text>
<text x="56.6" y="238.3" transform="rotate(90 56.6 238.3)">53</text>
<text x="57.6" y="236.7" transform="rotate(90 57.6 236.7)">52</text>
<text x="58.6" y="238.3" transform="rotate(90 58.6 238.3)">51</text>
<text x="59.6" y="236.7" transform="rotate(90 59.6 236.7)">50</text>
<text x="60.7" y="238.3" transform="rotate(90 60.7 238.3)">49</text>
<text x="61.7" y="236.7" transform="rotate(90 61.7 236.7)">48</text>
<text x="62.7" y="238.3" transform="rotate(90 62.7 238.3)">47</text>
<text x="63.7" y="236.7" transform="rotate(90 63.7 236.7)">46</text>
<text x="64.7" y="238.3" transform="rotate(90 64.7 238.3)">45</text>
<text x="65.7" y="236.7" transform="rotate(90 65.7 236.7)">44</text>
<text x="66.7" y="238.3" transform="rotate(90 66.7 238.3)">43</text>
<text x="67.8" y="236.7" transform="rotate(90 67.8 236.7)">42</text>
<text x="68.8" y="238.3" transform="rotate(90 68.8 238.3)">41</text>
<text x="69.8" y="236.7" transform="rotate(90 69.8 236.7)">40</text>
<text x="70.8" y="238.3" transform="rotate(90 70.8 238.3)">39</text>
<text x="71.8" y="236.7" transform="rotate(90 71.8 236.7)">38</text>
<text x="72.9" y="238.3" transform="rotate(90 72.9 238.3)">37</text>
<text x="73.9" y="236.7" transform="rotate(90 73.9 236.7)">36</text>
<text x="74.8" y="238.3" transform="rotate(90 74.8 238.3)">35</text>
<text x="75.9" y="236.7" transform="rotate(90 75.9 236.7)">34</text>
<text x="76.9" y="238.3" transform="rotate(90 76.9 238.3)">33</text>
<text x="77.9" y="236.7" transform="rotate(90 77.9 236.7)">32</text>
<text x="79" y="238.3" transform="rotate(90 79 238.3)">31</text>
<text x="80" y="236.7" transform="rotate(90 80 236.7)">30</text>
<text x="81" y="238.3" transform="rotate(90 81 238.3)">29</text>
<text x="82" y="236.7" transform="rotate(90 82 236.7)">28</text>
<text x="83" y="238.3" transform="rotate(90 83 238.3)">27</text>
<text x="84" y="236.7" transform="rotate(90 84 236.7)">26</text>
<text x="85" y="238.3" transform="rotate(90 85 238.3)">25</text>
<text x="86.1" y="236.7" transform="rotate(90 86.1 236.7)">24</text>
<text x="87.1" y="238.3" transform="rotate(90 87.1 238.3)">23</text>
<text x="88.1" y="236.7" transform="rotate(90 88.1 236.7)">22</text>
</g>
</svg>
